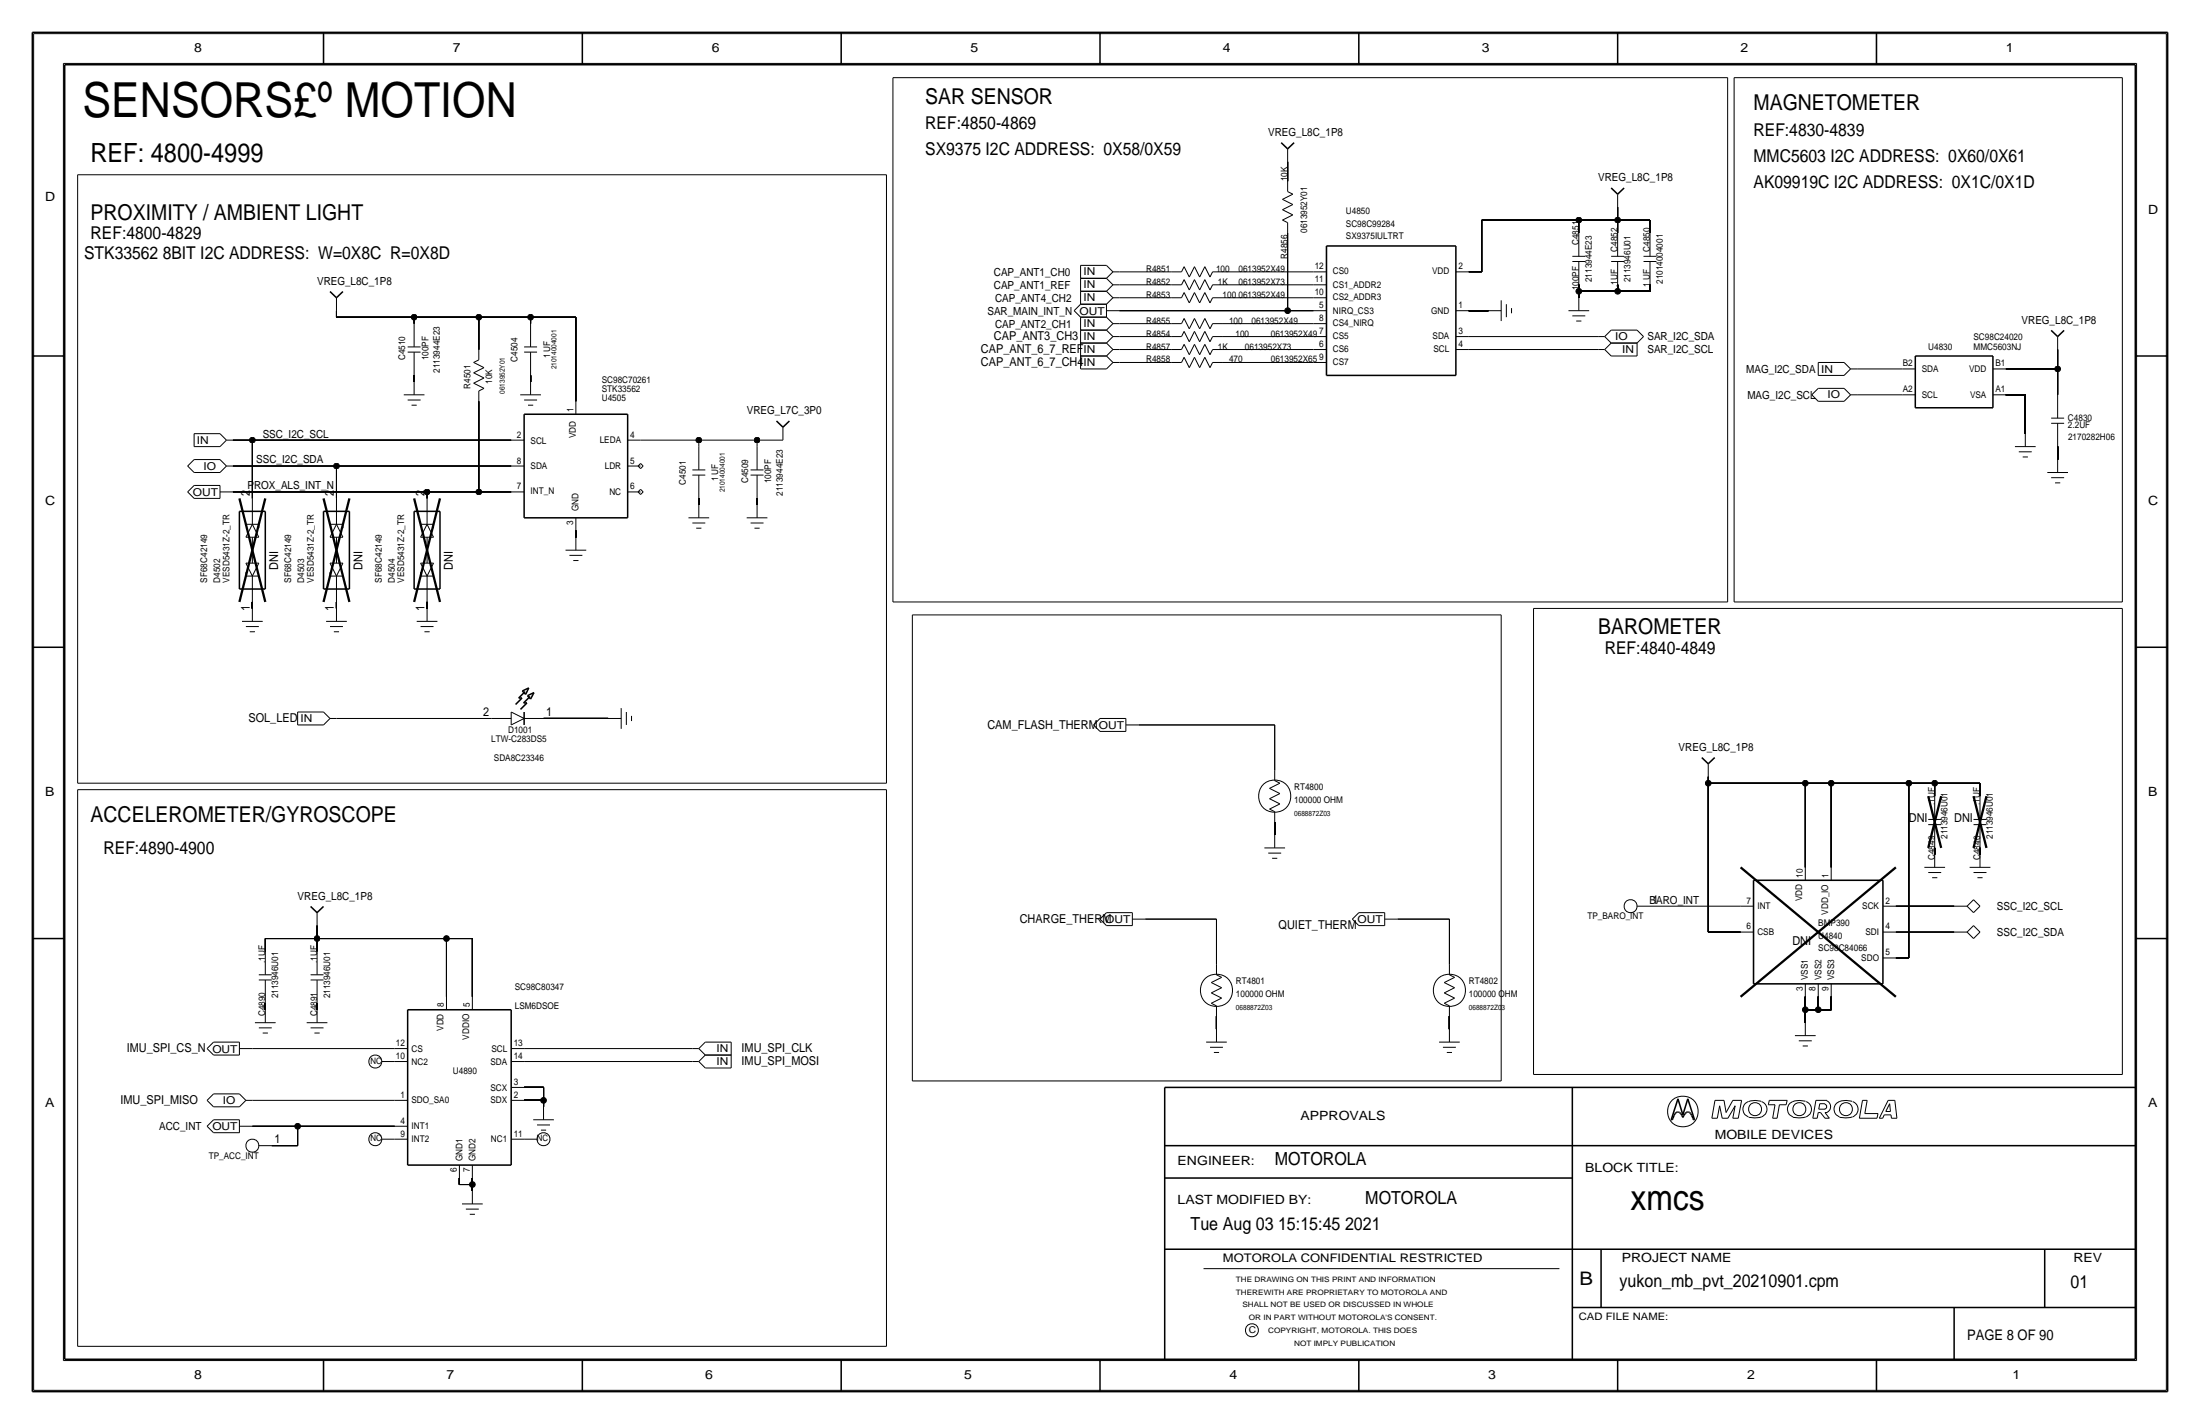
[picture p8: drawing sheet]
<svg xmlns="http://www.w3.org/2000/svg" width="432mm" height="279mm" viewBox="0 0 432 279" stroke-linecap="round" stroke-linejoin="round" font-family="sans-serif">
<!-- layer: Nets -->
<g fill="none" stroke="#000" stroke-width=".2">
<path d="M175.3 15.2v102.9zM175.3 15.2h163.8zM339.1 15.2v102.9zM340.4 15.2v102.9zM340.4 15.2h76.2zM416.6 15.2v102.9zM15.2 34.3v119.4zM15.2 34.3h158.8zM174 34.3v119.4zM252.7 31.8v3.8zM219.7 53.3h10.2zM219.7 55.9h10.2z"/>
<path d="M219.7 58.4h10.2zM240 55.9h17.8zM240 53.3h17.8zM240 58.4h17.8zM252.7 45.7v15.3zM288.3 53.3h2.5zM290.8 43.2v10.1zM290.8 43.2h19.1zM309.9 43.2h7.6zM309.9 43.2v2.5zM309.9 57.1v1.3zM309.9 57.2h7.6z"/>
<path d="M309.9 55.9v1.3zM317.5 43.2v2.5zM317.5 40.6v2.6zM317.5 43.2h6.3zM317.5 55.9v1.3zM317.5 57.2h6.3zM323.8 43.2v2.5zM323.8 55.9v1.3zM66 61v1.2zM66 62.2h15.3zM81.3 62.2v1.3zM81.3 62.2h12.7z"/>
<path d="M81.3 73.7v1.2zM94 62.2v6.4zM94 62.2h10.1zM94 78.7v17.8zM104.1 62.2v1.3zM104.1 62.2h8.9zM104.1 73.7v1.2zM113 62.2v16.5zM219.7 68.6h10.2zM219.7 66h10.2zM219.7 63.5h10.2zM219.7 71.1h10.2z"/>
<path d="M219.7 61h33zM240 71.1h17.8zM240 68.6h17.8zM240 66h17.8zM240 63.5h17.8zM252.7 61h5.1zM288.3 61h3.8zM288.3 68.6h25.4zM288.3 66h25.4zM364.5 77.5h8.9zM364.5 72.4h8.9zM393.7 72.4h10.2z"/>
<path d="M393.7 77.5h3.8zM397.5 77.5v7.6zM403.9 72.4v5.1zM403.9 68.6v3.8zM45.7 86.4h3.8zM45.7 91.4h20.3zM45.7 96.5h38.1zM49.5 86.4v11.4zM49.5 86.4h50.8zM66 91.4v6.4zM66 91.4h34.3zM83.8 96.5h10.2z"/>
<path d="M83.8 96.5v1.3zM94 96.5h6.3zM125.7 86.4h11.5zM137.2 97.8v1.3zM137.2 86.4v1.2zM137.2 86.4h11.4zM148.6 86.4h5.1zM148.6 97.8v1.3zM148.6 86.4v1.2zM403.9 87.6v2.6zM49.5 118.1v1.3zM66 118.1v1.3z"/>
<path d="M83.8 118.1v1.3zM113 104.1v1.3zM175.3 118.1h163.8zM301 119.4v91.4zM301 119.4h115.6zM340.4 118.1h76.2zM416.6 119.4v91.4zM179.1 120.6v91.5zM179.1 120.7h115.5zM294.6 120.6v91.5zM15.2 153.7h158.8zM15.2 154.9v109.3z"/>
<path d="M15.2 154.9h158.8zM66 141h30.5zM106.7 141h12.7zM174 154.9v109.3zM223.5 142.2h26.7zM250.2 142.2v8.9zM335.3 152.4v1.3zM335.3 153.7h19zM335.3 153.7v29.2zM354.3 153.7v16.5zM354.3 153.7h5.1zM359.4 153.7v16.5z"/>
<path d="M359.4 153.7h15.2zM374.6 153.7v34.3zM374.6 153.7h5.1zM379.7 153.7h8.9zM379.7 153.7v2.5zM388.6 153.7v2.5zM250.2 161.3v2.5zM323.8 177.8h17.8zM372.1 177.8h11.4zM379.7 166.4v1.2zM388.6 166.4v1.2zM52.1 184.2v2.5z"/>
<path d="M52.1 184.1h10.1zM52.1 196.8v1.3zM62.2 184.2v2.5zM62.2 181.6v2.5zM62.2 184.1h25.4zM62.2 196.8v1.3zM87.6 184.1h5.1zM87.6 184.1v11.5zM92.7 184.1v11.5zM224.8 180.3h14zM238.8 199.4v2.5zM238.8 180.3v8.9z"/>
<path d="M274.3 180.3h10.2zM284.5 199.4v2.5zM284.5 180.3v8.9zM335.3 182.9h6.3zM354.3 198.1h2.6zM354.3 198.1v2.6zM354.3 195.6v2.5zM356.9 195.6v2.5zM356.9 198.1h2.5zM359.4 195.6v2.5zM372.1 188h2.5zM372.1 182.9h11.4z"/>
<path d="M49.5 215.9h28zM49.5 205.7h28zM102.9 215.9h3.8zM102.9 213.4h3.8zM102.9 205.7h33zM102.9 208.3h33zM106.7 215.9v1.3zM106.7 213.4v2.5zM179.1 212.1h115.5zM301 210.8h115.6zM49.5 221h8.9zM53.3 224.8h5.1z"/>
<path d="M58.4 221v3.8zM58.4 221h19.1zM90.2 232.4h2.5zM90.2 231.1v1.3zM92.7 232.4v1.3zM92.7 231.1v1.3zM15.2 264.2h158.8z"/>
</g>
<g fill="#000" stroke="#000" stroke-width=".2">
<circle cx="309.9" cy="57.1" r=".56"/>
<circle cx="309.9" cy="43.2" r=".56"/>
<circle cx="317.5" cy="57.1" r=".56"/>
<circle cx="317.5" cy="43.2" r=".56"/>
<circle cx="81.3" cy="62.2" r=".56"/>
<circle cx="94" cy="62.2" r=".56"/>
<circle cx="104.1" cy="62.2" r=".56"/>
<circle cx="252.7" cy="61" r=".56"/>
<circle cx="403.9" cy="72.4" r=".56"/>
<circle cx="49.5" cy="86.4" r=".56"/>
<circle cx="66" cy="91.4" r=".56"/>
<circle cx="83.8" cy="96.5" r=".56"/>
<circle cx="94" cy="96.5" r=".56"/>
<circle cx="137.2" cy="86.4" r=".56"/>
<circle cx="148.6" cy="86.4" r=".56"/>
<circle cx="335.3" cy="153.7" r=".56"/>
<circle cx="354.3" cy="153.7" r=".56"/>
<circle cx="359.4" cy="153.7" r=".56"/>
<circle cx="374.7" cy="153.7" r=".56"/>
<circle cx="379.7" cy="153.7" r=".56"/>
<circle cx="62.2" cy="184.1" r=".56"/>
<circle cx="87.6" cy="184.1" r=".56"/>
<circle cx="354.3" cy="198.1" r=".56"/>
<circle cx="356.9" cy="198.1" r=".56"/>
<circle cx="106.7" cy="215.9" r=".56"/>
<circle cx="58.4" cy="221" r=".56"/>
<circle cx="92.7" cy="232.4" r=".56"/>
</g>
<!-- layer: Components -->
<g fill="none" stroke="#000" stroke-width=".2">
<path d="M251.7 39.1l2-1zM251.7 39.1l2 1zM252.7 35.6v2zM252.7 29.2v2.6zM252.7 37.6l1 .5zM317.5 38.1v2.5zM66 58.4v2.6zM212.1 59.7h5.1zM212.1 59.7l-1.3 1.3zM212.1 57.2h5.1zM212.1 57.2v2.5zM212.1 52.1h5.1z"/>
<path d="M212.1 52.1v2.5zM212.1 54.6h5.1zM212.1 54.6v2.6zM217.2 59.7v2.5zM217.2 57.2l1.2 1.2zM217.2 52.1l1.2 1.2zM217.2 54.6l1.2 1.3zM217.2 57.2l1.2-1.3zM218.4 58.4h1.3zM218.4 53.3h1.3zM218.4 55.9h1.3zM218.4 58.4l-1.2 1.3z"/>
<path d="M218.4 53.3l-1.2 1.3zM229.9 58.4h2zM229.9 53.3h2zM229.9 55.9h2zM232.4 57.4l-.5 1zM232.4 52.3l-.5 1zM232.4 54.9l-.5 1zM232.4 57.4l1 2zM232.4 52.3l1 2.1zM232.4 54.9l1 2zM234.4 57.4l-1 2zM234.4 57.4l1.1 2z"/>
<path d="M234.4 52.3l-1 2.1zM234.4 52.3l1.1 2.1zM234.4 54.9l-1 2zM234.4 54.9l1.1 2zM236.5 57.4l-1 2zM236.5 52.3l-1 2.1zM236.5 54.9l-1 2zM236.5 57.4l1 2zM236.5 52.3l1 2.1zM236.5 54.9l1 2zM238 58.4l-.5 1zM238 53.3l-.5 1.1z"/>
<path d="M238 55.9l-.5 1zM238 58.4h2zM238 53.3h2zM238 55.9h2zM251.7 41.1l2-1zM251.7 41.1l2 1.1zM251.7 43.2l1 .5zM251.7 43.2l2-1zM252.7 43.7v2zM257.8 53.3h2.5zM257.8 58.4h2.5zM257.8 55.9h2.5z"/>
<path d="M285.8 53.3h2.5zM294.6 58.9v4.1zM295.7 59.7v2.5zM308.6 50.3h2.5zM308.6 51.3h2.5zM309.9 58.4v2.6zM309.9 51.3v4.6zM309.9 45.7v4.6zM316.2 51.3h2.6zM316.2 50.3h2.6zM317.5 51.3v4.6zM317.5 45.7v4.6z"/>
<path d="M322.6 51.3h2.5zM322.6 50.3h2.5zM323.8 51.3v4.6zM323.8 45.7v4.6zM79.2 77.5h4.1zM80 68.1h2.5zM80 78.5h2.5zM80 69.1h2.6zM80.8 79.5h1zM81.3 69.1v4.6zM81.3 63.5v4.6zM81.3 74.9v2.6z"/>
<path d="M93 71.1l1-.5zM93 73.2l2-1.1zM93 73.2l2 1zM93 75.2l2 1zM93 71.1l2 1zM93 75.2l2-1zM94 76.7v2zM94 68.6v2zM94 76.7l1-.5zM102.1 77.5h4.1zM102.9 68.1h2.5zM102.9 78.5h2.5z"/>
<path d="M102.9 69.1h2.5zM103.6 79.5h1zM104.1 63.5v4.6zM104.1 69.1v4.6zM104.1 74.9v2.6zM113 78.7v2.6zM210.8 61l1.3 1.2zM212.1 62.2h5.1zM212.1 62.2v2.6zM212.1 64.8h5.1zM212.1 69.8h5.1zM212.1 69.9v2.5z"/>
<path d="M212.1 72.4h5.1zM212.1 67.3h5.1zM212.1 67.3v2.5zM212.1 64.8v2.5zM217.2 61h2.5zM217.2 62.2l1.2 1.3zM217.2 69.8l1.2 1.3zM217.2 67.3l1.2 1.3zM217.2 64.8l1.2 1.2zM218.4 63.5h1.3zM218.4 71.1h1.3zM218.4 68.6h1.3z"/>
<path d="M218.4 66h1.3zM218.4 63.5l-1.2 1.3zM218.4 71.1l-1.2 1.3zM218.4 68.6l-1.2 1.3zM218.4 66l-1.2 1.3zM229.9 63.5h2zM229.9 71.1h2zM229.9 68.6h2zM229.9 66h2zM232.4 62.5l-.5 1zM232.4 70.1l-.5 1zM232.4 67.6l-.5 1z"/>
<path d="M232.4 65l-.5 1zM232.4 62.5l1 2zM232.4 70.1l1 2zM232.4 67.6l1 2zM232.4 65l1 2.1zM234.4 62.5l-1 2zM234.4 62.5l1.1 2zM234.4 70.1l-1 2zM234.4 70.1l1.1 2zM234.4 67.6l-1 2zM234.4 67.6l1.1 2zM234.4 65l-1 2.1z"/>
<path d="M234.4 65l1.1 2.1zM236.5 62.5l-1 2zM236.5 70.1l-1 2zM236.5 67.6l-1 2zM236.5 65l-1 2.1zM236.5 62.5l1 2zM236.5 70.1l1 2zM236.5 67.6l1 2zM236.5 65l1 2.1zM238 63.5l-.5 1zM238 71.1l-.5 1zM238 68.6l-.5 1z"/>
<path d="M238 66l-.5 1.1zM238 63.5h2zM238 71.1h2zM238 68.6h2zM238 66h2zM257.8 68.6h2.5zM257.8 71.1h2.5zM257.8 66h2.5zM257.8 63.5h2.5zM257.8 61h2.5zM285.8 66h2.5zM285.8 61h2.5z"/>
<path d="M285.8 68.6h2.5zM292.1 61h2.5zM296.7 60.5v1zM307.8 61h4.1zM308.6 62h2.5zM309.4 63h1zM313.7 66h1.3zM313.7 68.6h1.3zM315 68.6l1.2 1.3zM315 66l1.2 1.3zM316.2 67.3h5.1zM316.2 69.8h5.1z"/>
<path d="M316.2 67.3l-1.2 1.3zM316.2 64.8h5.1zM316.2 64.8l-1.2 1.2zM321.3 67.3v2.5zM321.3 64.8l1.3 1.2zM322.6 66l-1.3 1.3zM355.6 77.5l1.3 1.2zM356.9 76.2l-1.3 1.3zM356.9 71.1h5zM356.9 71.1v2.6zM356.9 73.7h5zM356.9 78.7h5z"/>
<path d="M356.9 76.2h5zM361.9 76.2l1.3 1.3zM361.9 71.1l1.3 1.3zM363.2 72.4h1.3zM363.2 77.5h1.3zM363.2 77.5l-1.3 1.2zM363.2 72.4l-1.3 1.3zM373.4 72.4h2.5zM373.4 77.5h2.5zM391.2 72.4h2.5zM391.2 77.5h2.5zM403.9 77.5v4.5z"/>
<path d="M403.9 66v2.6zM36.8 91.4l1.3 1.3zM36.8 96.5l1.3 1.3zM38.1 85.1h5.1zM38.1 85.1v2.5zM38.1 87.6h5.1zM38.1 90.2l-1.3 1.2zM38.1 95.2l-1.3 1.3zM38.1 92.7h5.1zM38.1 90.2h5.1zM38.1 95.2h5.1zM38.1 97.8h5.1z"/>
<path d="M43.2 85.1l1.3 1.3zM43.2 90.2l1.3 1.2zM43.2 96.5h2.5zM43.2 95.3v2.5zM44.4 86.4l-1.2 1.2zM44.4 91.4h1.3zM44.4 91.4l-1.2 1.3zM44.5 86.4h1.2zM49.5 97.8v5.1zM66 97.8v5.1zM83.8 97.8v5.1zM100.3 96.5h2.6z"/>
<path d="M100.3 91.4h2.6zM100.3 86.4h2.6zM123.2 91.4h2.5zM123.2 86.4h2.5zM123.2 96.5h2.5zM125.2 91.4l.5-.5zM125.2 96.5l.5-.5zM125.2 91.4l.5 .5zM125.2 96.5l.5 .5zM125.7 90.9l.5 .5zM125.7 96l.5 .5zM126.2 91.4l-.5 .5z"/>
<path d="M126.2 96.5l-.5 .5zM135.9 92.2h2.5zM135.9 93.2h2.5zM137.2 99.1v2.5zM137.2 87.6v4.6zM137.2 93.2v4.6zM147.3 92.2h2.6zM147.3 93.2h2.6zM148.6 93.2v4.6zM148.6 87.6v4.6zM148.6 99.1v2.5zM153.7 83.8v2.6z"/>
<path d="M395.5 87.6h4zM396.2 88.6h2.6zM397 89.7h1zM397.5 85.1v2.5zM401.8 92.7h4.1zM402.6 83.1h2.5zM402.6 93.7h2.5zM402.6 82h2.5zM403.4 94.7h1zM403.9 90.2v2.5zM403.9 83.1v4.5zM48.3 110.5l1.2 2.5z"/>
<path d="M48.3 113h2.5zM48.3 105.4h2.5zM48.3 102.9h2.5zM48.3 110.5h2.5zM48.3 112.3v.7zM49.5 113v5.1zM49.5 105.4v5.1zM49.5 102.9l1.3 2.5zM49.5 119.4v2.5zM49.5 102.9l-1.2 2.5zM50.8 110.5l-1.3 2.5zM50.8 102.9v.7z"/>
<path d="M64.8 110.5l1.2 2.5zM64.8 113h2.5zM64.8 105.4h2.5zM64.8 102.9h2.5zM64.8 110.5h2.5zM64.8 112.3v.7zM66 113v5.1zM66 105.4v5.1zM66 102.9l1.3 2.5zM66 119.4v2.5zM66 102.9l-1.2 2.5zM67.3 110.5l-1.3 2.5z"/>
<path d="M67.3 102.9v.7zM82.5 113h2.6zM82.5 105.4h2.6zM82.5 102.9h2.6zM82.5 110.5h2.6zM82.5 112.3v.7zM82.6 110.5l1.2 2.5zM83.8 102.9l-1.3 2.5zM83.8 113v5.1zM83.8 105.4v5.1zM83.8 102.9l1.3 2.5zM83.8 119.4v2.5z"/>
<path d="M85.1 110.5l-1.3 2.5zM85.1 102.9v.7zM111 107.9h4.1zM111.8 109h2.5zM112.5 110h1zM113 101.6v2.5zM113 105.4v2.5zM135.1 101.6h4.1zM135.9 102.6h2.5zM136.7 103.6h1zM146.6 101.6h4zM147.3 102.6h2.6z"/>
<path d="M148.1 103.6h1zM47.5 121.9h4.1zM48.3 122.9h2.5zM49 124h1zM58.4 139.7h5.1zM58.4 139.7v2.5zM63.5 139.7l1.3 1.3zM64 121.9h4.1zM64.8 122.9h2.5zM65.5 124h1zM81.8 121.9h4.1zM82.5 122.9h2.6z"/>
<path d="M83.3 124h1zM100.3 139.7v2.5zM100.3 139.7l2.6 1.3zM121.9 138.9v4.1zM122.9 139.7v2.5zM58.4 142.2h5.1zM64.8 141h1.2zM64.8 141l-1.3 1.2zM96.5 141h3.8zM100.3 142.2l2.6-1.2zM102.9 141h3.8zM119.4 141h2.5z"/>
<path d="M124 140.5v1zM214.6 142.2l1.3 1.3zM215.9 141l-1.3 1.2zM215.9 141h5.1zM215.9 143.5h5.1zM221 142.2h2.5zM221 141v2.5zM249.2 158.8l1 .5zM249.2 154.7l2-1zM249.2 156.7l2-1zM249.2 158.8l2-1.1zM249.2 154.7l2 1z"/>
<path d="M249.2 156.7l2 1zM250.2 151.1v2.1zM250.2 159.3v2zM250.2 153.2l1 .5zM335.3 149.9v2.5zM379.7 156.2v4.6zM388.6 156.2v4.6zM62.2 179.1v2.5zM217.2 179.1l-1.3 1.2zM217.2 179.1h5zM222.2 179.1v2.5zM248.2 166.4h4z"/>
<path d="M248.9 167.4h2.6zM249.7 168.4h1zM250.2 163.8v2.6zM266.7 179.1l-1.3 1.2zM266.7 179.1h5.1zM271.8 179.1v2.5zM321.3 177.8h2.5zM341.6 177.8h2.6zM354.3 170.2v2.5zM359.4 170.2v2.5zM369.6 177.8h2.5zM377.7 170.2h4.1z"/>
<path d="M378.5 161.8h2.5zM378.5 171.2h2.5zM378.5 160.8h2.5zM379.2 172.2h1zM379.7 161.8v4.6zM379.7 167.6v2.6zM383.5 177.8h2.6zM386.1 177.8l1.3 1.3zM386.1 177.8l1.3-1.3zM386.6 170.2h4.1zM387.3 161.8h2.6zM387.3 171.2h2.6z"/>
<path d="M387.3 176.5l1.3 1.3zM387.3 160.8h2.6zM388.1 172.2h1zM388.6 177.8l-1.3 1.3zM388.6 161.8v4.6zM388.6 167.6v2.6zM50.8 192.3h2.5zM50.8 191.3h2.5zM52.1 198.1v2.6zM52.1 192.3v4.5zM52.1 186.7v4.6zM61 192.3h2.5z"/>
<path d="M61 191.3h2.5zM62.2 192.3v4.5zM62.2 186.7v4.6zM62.2 198.1v2.6zM87.6 195.6v2.5zM92.7 195.6v2.5zM215.9 180.3l1.3 1.3zM217.2 181.6h5zM222.2 180.3h2.6zM237.7 196.8l1.1 .6zM237.7 192.8l2.1-1zM237.7 194.8l2.1-1z"/>
<path d="M237.7 196.8l2.1-1zM237.7 192.8l2.1 1zM237.7 194.8l2.1 1zM238.8 189.2v2.1zM238.8 197.4v2zM238.8 191.3l1 .5zM265.4 180.3l1.3 1.3zM266.7 181.6h5.1zM271.8 180.3h2.5zM283.5 196.8l1 .6zM283.5 192.8l2-1zM283.5 194.8l2-1z"/>
<path d="M283.5 196.8l2-1zM283.5 192.8l2 1zM283.5 194.8l2 1zM284.5 189.2v2.1zM284.5 197.4v2zM284.5 191.3l1 .5zM341.6 182.9h2.6zM354.3 193v2.6zM356.9 193v2.6zM359.4 193v2.6zM369.6 188h2.5zM369.6 182.9h2.5z"/>
<path d="M383.5 182.9h2.6zM386.1 182.9l1.3 1.2zM386.1 182.9l1.3-1.3zM387.3 181.6l1.3 1.3zM388.6 182.9l-1.3 1.2zM40.6 215.9l1.3 1.3zM40.6 205.7l1.3 1.3zM41.9 219.7h5.1zM41.9 217.2h5.1zM41.9 214.6h5.1zM41.9 204.5h5.1zM41.9 207h5.1z"/>
<path d="M41.9 219.7l-1.3 1.3zM41.9 214.6l-1.3 1.3zM41.9 204.5l-1.3 1.2zM47 219.7v2.5zM47 214.6l1.3 1.3zM47 205.7h2.5zM47 204.5v2.5zM48.3 215.9h1.2zM48.3 215.9l-1.3 1.3zM50 200.7h4.1zM50.8 201.7h2.5zM51.6 202.7h1z"/>
<path d="M60.2 200.7h4.1zM61 201.7h2.5zM61.7 202.7h1zM74.9 208.3h2.6zM77.5 205.7h2.5zM77.5 215.9h2.5zM77.5 208.3h2.5zM100.3 215.9h2.6zM100.3 205.7h2.6zM100.3 208.3h2.6zM100.3 213.4h2.6zM104.6 219.7h4.1z"/>
<path d="M106.7 217.2v2.5zM135.9 205.7h1.3zM135.9 208.3h1.3zM137.2 205.7l1.2 1.3zM137.2 208.3l1.2 1.2zM138.4 204.5h5.1zM138.4 207h5.1zM138.4 209.5h5.1zM138.4 204.5l-1.2 1.2zM138.4 207l-1.2 1.3zM143.5 204.5v2.5zM143.5 207v2.5z"/>
<path d="M236.7 204.5h4.1zM237.5 205.5h2.5zM238.3 206.5h1zM238.8 201.9v2.6zM282.4 204.5h4.1zM283.2 205.5h2.6zM284 206.5h1zM284.5 201.9v2.6zM352.3 203.2h4.1zM353.1 204.2h2.5zM353.8 205.2h1zM354.3 200.7v2.5z"/>
<path d="M40.6 221l1.3 1.2zM41.9 222.2h5.1zM47 221h2.5zM50.8 224.8h2.5zM74.9 223.5h2.6zM77.5 223.5h2.5zM77.5 221h2.5zM90.2 228.6v2.5zM90.7 236.2h4zM91.4 237.2h2.6zM92.2 238.3h1zM92.7 228.6v2.5z"/>
<path d="M92.7 233.7v2.5zM100.3 223.5h2.6zM102.9 223.5h2.5zM105.4 220.7h2.5zM106.2 221.7h1z"/>
<circle cx="250.2" cy="156.2" r="3.2"/>
<circle cx="320" cy="177.8" r="1.28"/>
<circle cx="238.8" cy="194.3" r="3.2"/>
<circle cx="284.5" cy="194.3" r="3.2"/>
<circle cx="73.7" cy="208.3" r="1.28"/>
<circle cx="49.5" cy="224.8" r="1.28"/>
<circle cx="73.7" cy="223.5" r="1.28"/>
<circle cx="106.7" cy="223.5" r="1.28"/>
</g>
<g fill="none" stroke="#000" stroke-width=".3">
<path d="M251.5 28l1.2 1.2zM252.7 29.2l1.3-1.2zM316.2 36.9l1.3 1.2zM317.5 38.1l1.3-1.2zM64.8 57.2l1.2 1.2zM66 58.4l1.3-1.2zM260.3 48.3h25.4zM260.3 48.3v25.4zM285.8 48.3v25.4zM260.3 73.7h25.4zM375.9 69.8h15.3zM375.9 69.8v10.2z"/>
<path d="M391.2 69.8v10.2zM402.6 64.8l1.3 1.2zM403.9 66l1.2-1.2zM102.9 81.3h20.3zM102.9 81.3v20.3zM123.2 81.3v20.3zM152.4 82.6l1.3 1.2zM153.7 83.8l1.2-1.2zM375.9 80h15.3zM47 100.3v15.3zM47 115.6h5.1zM47 100.3h5.1z"/>
<path d="M52.1 100.3v15.3zM63.5 115.6h5.1zM63.5 100.3h5.1zM63.5 100.3v15.3zM68.6 100.3v15.3zM81.3 100.3v15.3zM81.3 115.6h5.1zM81.3 100.3h5.1zM86.4 100.3v15.3zM102.9 101.6h20.3zM101.8 137h.7zM102.5 137l-1.3 1.2z"/>
<path d="M102.5 135.6l.7 .6zM102.5 135.6l1.3-.6zM102.8 137.9h.6zM102.9 139.7v2.5zM103.1 135.7l-1.3 1.3zM103.4 137.9l-1.2 1.3zM103.5 136.5l1.3-.6zM103.5 136.5l.6 .7zM103.8 135l-.6 1.2zM104 136.7l-1.2 1.2zM104.8 135.9l-.7 1.3zM334 148.6l1.3 1.3z"/>
<path d="M335.3 149.9l1.3-1.3zM61 177.9l1.2 1.2zM62.2 179.1l1.3-1.2zM344.2 172.7h25.4zM344.2 172.7v20.3zM369.6 172.7v20.3zM80 198.1h20.3zM80 198.1v30.5zM100.3 198.1v30.5zM344.2 193h25.4zM80 228.6h20.3z"/>
</g>
<path d="M47 97.8l5.1 20.3zM52.1 97.8l-5.1 20.3zM63.5 97.8l5.1 20.3zM68.6 97.8l-5.1 20.3zM81.3 97.8l5.1 20.3zM86.4 97.8l-5.1 20.3zM378.5 156.2l2.5 10.2zM381 156.2l-2.5 10.2zM387.3 156.2l2.6 10.2zM389.9 156.2l-2.6 10.2zM341.6 170.2l30.5 25.4zM341.6 195.6l30.5-25.4z" fill="none" stroke="#000" stroke-width=".45"/>
<!-- layer: Page Border and Title Block -->
<g fill="none" stroke="#000" stroke-width=".3">
<path d="M6.3 6.4v266.7zM6.4 6.4h419zM12.7 12.7h406.4zM12.7 12.7v254zM63.5 6.4v6.3zM114.3 6.4v6.3zM165.1 6.4v6.3zM215.9 6.3v6.4zM266.7 6.4v6.3zM317.5 6.4v6.3zM368.3 6.4v6.3zM419.1 12.7v254z"/>
<path d="M425.4 6.4v266.7zM6.3 69.8h6.4zM419.1 69.8h6.3zM6.3 127h6.4zM419.1 127h6.3zM6.3 184.1h6.4zM419.1 184.1h6.3zM228.6 213.4v53.3zM228.6 213.4h190.5zM308.6 213.4v53.3zM328 219.7h.2zM328.4 219.4l-.2 .3z"/>
<path d="M328.6 218.8l-.2 .6zM328.8 218.5l-.2 .3zM329 218.3l.2-.1zM329 218.3l-.2 .2zM329.2 218.2h.2zM329.3 215.6l-1.3 4.1zM329.3 215.6l1 3.1zM329.4 218.2l.2 .1zM329.6 218.3l.3 .2zM329.9 218.5l.2 .3zM330.1 218.8l.2 .5zM330.5 218.8l-.2 .5z"/>
<path d="M330.8 218.5l-.3 .3zM331 218.3l-.2 .2zM331 218.3l.2-.1zM331.2 218.2h.2zM331.3 215.6l1.3 4.1zM331.3 215.6l-1 3.1zM331.4 218.2l.2 .1zM331.6 218.3l.2 .2zM331.8 218.5l.2 .3zM332 218.8l.3 .6zM332.3 219.4l.1 .3zM332.4 219.7h.2z"/>
<path d="M228.6 231.1h80zM228.6 224.8h190.5zM228.6 245.1h190.5zM308.6 256.5h110.5zM314.2 245.1v11.4zM383.5 256.5v10.2zM401.3 245.1v11.4zM6.4 273h419zM12.7 266.7h406.4zM63.5 266.7v6.4zM114.3 266.7v6.4zM165.1 266.7v6.4z"/>
<path d="M215.9 266.7v6.3zM266.7 266.7v6.4zM317.5 266.7v6.4zM368.3 266.7v6.4z"/>
</g>
<g fill="none" stroke="#000" stroke-width=".2">
<path d="M6.6 6.6h418.6zM6.6 6.6v266.2zM12.4 12.4v254.6zM12.4 12.4h407zM419.4 12.4v254.6zM425.2 6.6v266.2zM336 219.4h1.1zM336.6 215.9h1.8zM336.6 215.9l-.6 3.5zM337.5 217l-.4 2.4zM337.5 217l.5 2.4zM338 219.4h1.1z"/>
<path d="M338.4 215.9l.4 2.4zM340.1 219.4h1.1zM340.1 215.9h1.7zM340.1 215.9l-1.3 2.4zM340.6 217l-1.5 2.4zM340.6 217l-.5 2.4zM341.8 215.9l-.6 3.5zM343.1 216.2a1.6 1.6 0 0 0-1 1.5 1.6 1.6 0 0 0 1.1 1.5M345.7 216.1h-.2a4 4 0 0 0-2.3 .1M345.7 216.2a1.59 1.59 0 0 1 1.1 1.5 1.59 1.59 0 0 1-1.1 1.5l-1.4 .1-1.1-.1M347.1 216.8h1.3zM347.3 215.9l-.2 .9z"/>
<path d="M347.3 215.9h3.5zM347.9 219.4h.9zM348.4 216.8l-.5 2.6zM349.2 216.8l-.4 2.6zM349.2 216.8h1.4zM350.8 215.9l-.2 .9zM354.4 216.1a3.1 3.1 0 0 0-3.3 .7 1.62 1.62 0 0 0 .8 2.4M354.4 219.2l-1.4 .1-1.1-.1M354.5 216.2a1.59 1.59 0 0 1 1 1.5 1.59 1.59 0 0 1-1 1.5M355.8 219.4h.9zM356.4 215.9h2.2zM356.4 215.9l-.6 3.5z"/>
<path d="M356.9 218.3l-.2 1.1zM356.9 218.3h.4zM357 217.6h1.2zM357.2 216.6l-.2 1zM357.2 216.6h1zM357.3 218.3l.9 1.1zM358.1 216.7a.5 .5 0 0 1 .4 .4 .5 .5 0 0 1-.4 .5M358.2 218.3l.9 1.1zM358.2 218.3h.4zM358.2 219.4h.9zM358.5 216a1.24 1.24 0 0 1 .8 1.1 1.24 1.24 0 0 1-.8 1.2M363.5 216.1a3.1 3.1 0 0 0-3.3 .7 1.62 1.62 0 0 0 .8 2.4"/>
<path d="M363.6 219.2l-1.4 .1-1.2-.1M363.6 216.2a1.59 1.59 0 0 1 1.1 1.5 1.59 1.59 0 0 1-1.1 1.5M364.9 219.4h3.5zM365.6 215.9l-.7 3.5zM365.6 215.9h.9zM366 218.5h2.6zM366.5 215.9l-.5 2.6zM368.6 218.5l-.2 .9zM368.9 219.4h.6zM369.8 218.7h1.3zM369.8 218.7l-.3 .7zM370.1 218.1h.9z"/>
<path d="M370.6 215.9l-1.7 3.5zM370.6 215.9h1.3zM370.9 216.6l-.8 1.5zM370.9 216.6l.1 1.5zM371.1 218.7l.1 .7zM371.2 219.4h1.1zM371.9 215.9l.4 3.5zM236.2 248.9h69.9zM6.6 272.8h418.6zM12.4 267h407z"/>
<circle cx="330.3" cy="218.1" r="3"/>
<circle cx="344.5" cy="217.6" r="1.28"/>
<circle cx="353.2" cy="217.6" r="1.28"/>
<circle cx="362.3" cy="217.6" r="1.28"/>
<circle cx="245.7" cy="261" r="1.28"/>
</g>
<text font-size="9.5" x="16.2" y="22.9">SENSORS£º MOTION</text>
<text font-size="7" x="320" y="237.5">xmcs</text>
<text font-size="5.2" x="17.8" y="31.8">REF: 4800-4999</text>
<g font-size="4.3">
<text x="181.6" y="20.3">SAR SENSOR</text>
<text x="344.2" y="21.6">MAGNETOMETER</text>
<text x="17.8" y="43.2">PROXIMITY / AMBIENT LIGHT</text>
<text x="313.7" y="124.5">BAROMETER</text>
<text x="17.8" y="161.3">ACCELEROMETER/GYROSCOPE</text>
</g>
<text font-size="3.7" x="310" y="252.1">B</text>
<g font-size="3.5">
<text x="181.6" y="25.4">REF:4850-4869</text>
<text x="344.2" y="26.7">REF:4830-4839</text>
<text x="181.6" y="30.5">SX9375 I2C ADDRESS: 0X58/0X59</text>
<text x="344.2" y="31.8">MMC5603 I2C ADDRESS: 0X60/0X61</text>
<text x="344.2" y="36.8">AK09919C I2C ADDRESS: 0X1C/0X1D</text>
<text x="17.8" y="47">REF:4800-4829</text>
<text x="16.5" y="50.8">STK33562 8BIT I2C ADDRESS: W=0X8C R=0X8D</text>
<text x="315" y="128.3">REF:4840-4849</text>
<text x="20.3" y="167.6">REF:4890-4900</text>
<text x="250.2" y="228.6">MOTOROLA</text>
<text x="268" y="236.2">MOTOROLA</text>
<text x="233.7" y="241.3">Tue Aug 03 15:15:45 2021</text>
<text x="317.9" y="252.6">yukon_mb_pvt_20210901.cpm</text>
<text x="406.4" y="252.7">01</text>
</g>
<text font-size="2.9" x="386.1" y="262.9">PAGE 8 OF 90</text>
<g font-size="2.5">
<text x="38.1" y="10.2">8</text>
<text x="88.9" y="10.2">7</text>
<text x="139.7" y="10.2">6</text>
<text x="190.5" y="10.2">5</text>
<text x="240" y="10.2">4</text>
<text x="290.8" y="10.2">3</text>
<text x="341.6" y="10.2">2</text>
<text x="393.7" y="10.2">1</text>
<text x="8.9" y="39.4">D</text>
<text x="421.6" y="41.9">D</text>
<text x="8.9" y="99.1">C</text>
<text x="421.6" y="99.1">C</text>
<text x="8.9" y="156.2">B</text>
<text x="421.6" y="156.2">B</text>
<text x="8.9" y="217.2">A</text>
<text x="255.3" y="219.7">APPROVALS</text>
<text x="421.6" y="217.2">A</text>
<text x="336.5" y="223.5">MOBILE DEVICES</text>
<text x="231.1" y="228.6">ENGINEER:</text>
<text x="311.1" y="229.9">BLOCK TITLE:</text>
<text x="231.1" y="236.2">LAST MODIFIED BY:</text>
<text x="318.3" y="247.5">PROJECT NAME</text>
<text x="407" y="247.6">REV</text>
<text x="38.1" y="270.5">8</text>
<text x="87.6" y="270.5">7</text>
<text x="138.4" y="270.5">6</text>
<text x="189.2" y="270.5">5</text>
<text x="241.3" y="270.5">4</text>
<text x="292.1" y="270.5">3</text>
<text x="342.9" y="270.5">2</text>
<text x="395" y="270.5">1</text>
</g>
<g font-size="2.4">
<text x="192.5" y="71.9">CAP_ANT_6_7_CH4</text>
<text x="192.5" y="69.3">CAP_ANT_6_7_REF</text>
<text x="195.1" y="66.8">CAP_ANT3_CH3</text>
<text x="49" y="97.3" transform="rotate(-90 49 97.3)">2</text>
<text x="65.5" y="97.3" transform="rotate(-90 65.5 97.3)">2</text>
<text x="83.3" y="97.3" transform="rotate(-90 83.3 97.3)">2</text>
<text x="54.6" y="111.8" transform="rotate(-90 54.6 111.8)">DNI</text>
<text x="71.1" y="111.8" transform="rotate(-90 71.1 111.8)">DNI</text>
<text x="88.9" y="111.8" transform="rotate(-90 88.9 111.8)">DNI</text>
<text x="49" y="119.8" transform="rotate(-90 49 119.8)">1</text>
<text x="65.5" y="119.8" transform="rotate(-90 65.5 119.8)">1</text>
<text x="83.3" y="119.8" transform="rotate(-90 83.3 119.8)">1</text>
<text x="48.8" y="141.7">SOL_LED</text>
<text x="94.8" y="140.5">2</text>
<text x="107.2" y="140.5">1</text>
<text x="193.8" y="143">CAM_FLASH_THERM</text>
<text x="374.6" y="161.3">DNI</text>
<text x="383.5" y="161.3">DNI</text>
<text x="324.4" y="177.3">1</text>
<text x="200.2" y="181.1">CHARGE_THERM</text>
<text x="251" y="182.4">QUIET_THERM</text>
<text x="351.8" y="185.4">DNI</text>
<text x="24.9" y="206.5">IMU_SPI_CS_N</text>
<text x="145.5" y="209">IMU_SPI_MOSI</text>
<text x="145.5" y="206.5">IMU_SPI_CLK</text>
<text x="23.6" y="216.7">IMU_SPI_MISO</text>
<text x="53.8" y="224.3">1</text>
</g>
<text font-size="2.3" x="240" y="247.6">MOTOROLA CONFIDENTIAL RESTRICTED</text>
<g font-size="2.2">
<text x="248.9" y="26.7">VREG_L8C_1P8</text>
<text x="313.7" y="35.6">VREG_L8C_1P8</text>
<text x="62.2" y="55.9">VREG_L8C_1P8</text>
<text x="195.1" y="54.1">CAP_ANT1_CH0</text>
<text x="195.1" y="56.6">CAP_ANT1_REF</text>
<text x="195.3" y="59.2">CAP_ANT4_CH2</text>
<text x="193.8" y="61.7">SAR_MAIN_INT_N OUT</text>
<text x="195.3" y="64.3">CAP_ANT2_CH1</text>
<text x="396.8" y="63.5">VREG_L8C_1P8</text>
<text x="323.3" y="69.3">SAR_I2C_SCL</text>
<text x="323.3" y="66.8">SAR_I2C_SDA</text>
<text x="342.7" y="73.2">MAG_I2C_SDA</text>
<text x="146.6" y="81.3">VREG_L7C_3P0</text>
<text x="343" y="78.2">MAG_I2C_SCL</text>
<text x="51.6" y="85.9">SSC_I2C_SCL</text>
<text x="50.3" y="90.9">SSC_I2C_SDA</text>
<text x="48.6" y="96">PROX_ALS_INT_N</text>
<text x="329.5" y="147.3">VREG_L8C_1P8</text>
<text x="58.4" y="176.5">VREG_L8C_1P8</text>
<text x="323.8" y="177.3">BARO_INT</text>
<text x="391.9" y="178.6">SSC_I2C_SCL</text>
<text x="391.9" y="183.6">SSC_I2C_SDA</text>
<text x="31.2" y="221.7">ACC_INT</text>
</g>
<g font-size="2.1">
<text x="212.6" y="59.1">IN</text>
<text x="212.6" y="54.1">IN</text>
<text x="212.6" y="56.6">IN</text>
<text x="212.6" y="64.2">IN</text>
<text x="212.6" y="71.8">IN</text>
<text x="212.6" y="69.3">IN</text>
<text x="212.6" y="66.8">IN</text>
<text x="317" y="66.8">IO</text>
<text x="318.4" y="69.3">IN</text>
<text x="357.4" y="73.1">IN</text>
<text x="358.7" y="78.2">IO</text>
<text x="38.7" y="87.1">IN</text>
<text x="39.9" y="92.2">IO</text>
<text x="37.9" y="97.3">OUT</text>
<text x="59" y="141.7">IN</text>
<text x="215.7" y="143.1">OUT</text>
<text x="216.9" y="181.2">OUT</text>
<text x="266.5" y="181.2">OUT</text>
<text x="41.7" y="206.6">OUT</text>
<text x="140.6" y="206.5">IN</text>
<text x="140.6" y="209">IN</text>
<text x="41.7" y="221.8">OUT</text>
<text x="43.7" y="216.6">IO</text>
</g>
<text font-size="2" x="309.9" y="259.1">CAD FILE NAME:</text>
<g font-size="1.8">
<text x="252.7" y="35.6" transform="rotate(-90 252.7 35.6)">10K</text>
<text x="264.2" y="41.9">U4850</text>
<text x="256.5" y="45.7" transform="rotate(-90 256.5 45.7)">0613952Y01</text>
<text x="264.2" y="44.5">SC98C99284</text>
<text x="264.2" y="47">SX9375IULTRT</text>
<text x="225" y="53.3">R4851</text>
<text x="238.7" y="53.3">100</text>
<text x="243.1" y="53.3">0613952X49</text>
<text x="252.7" y="50.8" transform="rotate(-90 252.7 50.8)">R4856</text>
<text x="258.1" y="52.8">12</text>
<text x="261.6" y="53.8">CS0</text>
<text x="281.1" y="53.8">VDD</text>
<text x="286.3" y="52.8">2</text>
<text x="309.9" y="48.1" transform="rotate(-90 309.9 48.1)">C4851</text>
<text x="317.5" y="49.4" transform="rotate(-90 317.5 49.4)">C4852</text>
<text x="323.8" y="49.4" transform="rotate(-90 323.8 49.4)">C4850</text>
<text x="225" y="58.4">R4853</text>
<text x="225" y="55.9">R4852</text>
<text x="239" y="55.9">1K</text>
<text x="240" y="58.4">100</text>
<text x="243.1" y="55.9">0613952X73</text>
<text x="243.1" y="58.4">0613952X49</text>
<text x="258.1" y="58">10</text>
<text x="258.1" y="55.4">11</text>
<text x="261.6" y="56.4">CS1_ADDR2</text>
<text x="261.6" y="58.9">CS2_ADDR3</text>
<text x="309.9" y="57" transform="rotate(-90 309.9 57)">100PF</text>
<text x="312.4" y="55.4" transform="rotate(-90 312.4 55.4)">2113944E23</text>
<text x="317.5" y="56.4" transform="rotate(-90 317.5 56.4)">.1UF</text>
<text x="320" y="55.4" transform="rotate(-90 320 55.4)">2113946U01</text>
<text x="323.8" y="56.4" transform="rotate(-90 323.8 56.4)">1 UF</text>
<text x="326.4" y="55.7" transform="rotate(-90 326.4 55.7)">21014004001</text>
<text x="225" y="63.5">R4855</text>
<text x="241.2" y="63.5">100</text>
<text x="245.6" y="63.5">0613952X49</text>
<text x="258.9" y="65.5">7</text>
<text x="258.9" y="63">8</text>
<text x="258.9" y="60.5">5</text>
<text x="261.6" y="61.6">NIRQ_CS3</text>
<text x="261.6" y="64.1">CS4_NIRQ</text>
<text x="280.9" y="61.5">GND</text>
<text x="286.3" y="65.5">3</text>
<text x="286.3" y="60.5">1</text>
<text x="79.5" y="70.7" transform="rotate(-90 79.5 70.7)">C4510</text>
<text x="84.1" y="70.7" transform="rotate(-90 84.1 70.7)">100PF</text>
<text x="101.6" y="71" transform="rotate(-90 101.6 71)">C4504</text>
<text x="107.9" y="70.3" transform="rotate(-90 107.9 70.3)">1 UF</text>
<text x="225" y="66">R4854</text>
<text x="225" y="71.1">R4858</text>
<text x="225" y="68.6">R4857</text>
<text x="239" y="68.6">1K</text>
<text x="241.2" y="71.1">470</text>
<text x="242.5" y="66">100</text>
<text x="244.4" y="68.6">0613952X73</text>
<text x="249.4" y="66">0613952X49</text>
<text x="249.4" y="71.1">0613952X65</text>
<text x="258.9" y="68">6</text>
<text x="258.9" y="70.6">9</text>
<text x="261.6" y="71.5">CS7</text>
<text x="261.6" y="69">CS6</text>
<text x="261.6" y="66.5">CS5</text>
<text x="281.2" y="66.5">SDA</text>
<text x="281.4" y="69.1">SCL</text>
<text x="286.3" y="68.1">4</text>
<text x="373.4" y="71.9">B2</text>
<text x="378.5" y="68.6">U4830</text>
<text x="387.3" y="68.6">MMC5603NJ</text>
<text x="387.3" y="66.7">SC98C24020</text>
<text x="391.7" y="71.9">B1</text>
<text x="86.4" y="73.1" transform="rotate(-90 86.4 73.1)">2113944E23</text>
<text x="92.4" y="76.3" transform="rotate(-90 92.4 76.3)">R4501</text>
<text x="96.6" y="75.3" transform="rotate(-90 96.6 75.3)">10K</text>
<text x="118.1" y="75.1">SC98C70261</text>
<text x="118.1" y="76.9">STK33562</text>
<text x="373.4" y="77">A2</text>
<text x="377.2" y="73">SDA</text>
<text x="386.5" y="73">VDD</text>
<text x="391.7" y="77">A1</text>
<text x="112.6" y="80.8" transform="rotate(-90 112.6 80.8)">1</text>
<text x="118.1" y="78.7">U4505</text>
<text x="377.2" y="78.1">SCL</text>
<text x="386.7" y="78.1">VSA</text>
<text x="405.9" y="82.5">C4830</text>
<text x="101.5" y="85.9">2</text>
<text x="104.1" y="87">SCL</text>
<text x="113" y="85.9" transform="rotate(-90 113 85.9)">VDD</text>
<text x="117.7" y="86.9">LEDA</text>
<text x="123.7" y="85.9">4</text>
<text x="405.9" y="84.1">2.2UF</text>
<text x="405.9" y="86.4">2170282H06</text>
<text x="101.5" y="96">7</text>
<text x="101.5" y="91">8</text>
<text x="104.1" y="92">SDA</text>
<text x="118.7" y="92">LDR</text>
<text x="123.7" y="91">5</text>
<text x="134.6" y="95.1" transform="rotate(-90 134.6 95.1)">C4501</text>
<text x="141" y="94.5" transform="rotate(-90 141 94.5)">1 UF</text>
<text x="146.8" y="94.8" transform="rotate(-90 146.8 94.8)">C4509</text>
<text x="151.4" y="94.8" transform="rotate(-90 151.4 94.8)">100PF</text>
<text x="104.1" y="97">INT_N</text>
<text x="113.5" y="100.3" transform="rotate(-90 113.5 100.3)">GND</text>
<text x="119.6" y="97">NC</text>
<text x="123.7" y="96">6</text>
<text x="153.7" y="97.3" transform="rotate(-90 153.7 97.3)">2113944E23</text>
<text x="112.5" y="103" transform="rotate(-90 112.5 103)">3</text>
<text x="40.6" y="114.3" transform="rotate(-90 40.6 114.3)">SF68C42149</text>
<text x="43.2" y="114.3" transform="rotate(-90 43.2 114.3)">D4502</text>
<text x="45.1" y="114.3" transform="rotate(-90 45.1 114.3)">VESD5431Z-2_TR</text>
<text x="57.1" y="114.3" transform="rotate(-90 57.1 114.3)">SF68C42149</text>
<text x="59.7" y="114.3" transform="rotate(-90 59.7 114.3)">D4503</text>
<text x="61.6" y="114.3" transform="rotate(-90 61.6 114.3)">VESD5431Z-2_TR</text>
<text x="74.9" y="114.3" transform="rotate(-90 74.9 114.3)">SF68C42149</text>
<text x="77.5" y="114.3" transform="rotate(-90 77.5 114.3)">D4504</text>
<text x="79.3" y="114.3" transform="rotate(-90 79.3 114.3)">VESD5431Z-2_TR</text>
<text x="99.7" y="143.9">D1001</text>
<text x="96.4" y="145.5">LTW-C283DS5</text>
<text x="96.9" y="149.4">SDA8C23346</text>
<text x="254" y="154.9">RT4800</text>
<text x="254" y="157.5">100000 OHM</text>
<text x="379.7" y="158" transform="rotate(-90 379.7 158)">.1UF</text>
<text x="388.6" y="158" transform="rotate(-90 388.6 158)">.1UF</text>
<text x="382.3" y="164.6" transform="rotate(-90 382.3 164.6)">2113946U01</text>
<text x="391.2" y="164.6" transform="rotate(-90 391.2 164.6)">2113946U01</text>
<text x="353.8" y="172.2" transform="rotate(-90 353.8 172.2)">10</text>
<text x="358.9" y="172.2" transform="rotate(-90 358.9 172.2)">1</text>
<text x="379.7" y="168.7" transform="rotate(-90 379.7 168.7)">C4849</text>
<text x="388.6" y="168.7" transform="rotate(-90 388.6 168.7)">C4840</text>
<text x="342.8" y="177.3">7</text>
<text x="344.9" y="178.4">INT</text>
<text x="353.7" y="176.9" transform="rotate(-90 353.7 176.9)">VDD</text>
<text x="358.8" y="179.5" transform="rotate(-90 358.8 179.5)">VDD_IO</text>
<text x="365.5" y="178.4">SCK</text>
<text x="370.1" y="177.3">2</text>
<text x="311.6" y="180.3">TP_BARO_INT</text>
<text x="342.8" y="182.4">6</text>
<text x="344.9" y="183.5">CSB</text>
<text x="356.9" y="181.6">BMP390</text>
<text x="356.9" y="184.1">U4840</text>
<text x="366.1" y="183.5">SDI</text>
<text x="370.1" y="182.4">4</text>
<text x="52.1" y="188.9" transform="rotate(-90 52.1 188.9)">.1UF</text>
<text x="62.2" y="188.9" transform="rotate(-90 62.2 188.9)">.1UF</text>
<text x="356.9" y="186.7">SC98C84066</text>
<text x="365.3" y="188.6">SDO</text>
<text x="370.1" y="187.5">5</text>
<text x="54.6" y="195.9" transform="rotate(-90 54.6 195.9)">2113946U01</text>
<text x="64.8" y="195.9" transform="rotate(-90 64.8 195.9)">2113946U01</text>
<text x="87.1" y="197.6" transform="rotate(-90 87.1 197.6)">8</text>
<text x="92.2" y="197.6" transform="rotate(-90 92.2 197.6)">5</text>
<text x="101" y="194.2">SC98C80347</text>
<text x="242.6" y="193">RT4801</text>
<text x="242.6" y="195.6">100000 OHM</text>
<text x="288.3" y="193">RT4802</text>
<text x="288.3" y="195.6">100000 OHM</text>
<text x="353.8" y="194.4" transform="rotate(-90 353.8 194.4)">3</text>
<text x="354.8" y="192.3" transform="rotate(-90 354.8 192.3)">VSS1</text>
<text x="356.4" y="194.4" transform="rotate(-90 356.4 194.4)">8</text>
<text x="357.5" y="192.3" transform="rotate(-90 357.5 192.3)">VSS2</text>
<text x="358.9" y="194.4" transform="rotate(-90 358.9 194.4)">9</text>
<text x="360" y="192.3" transform="rotate(-90 360 192.3)">VSS3</text>
<text x="52.1" y="199.4" transform="rotate(-90 52.1 199.4)">C4890</text>
<text x="62.2" y="199.4" transform="rotate(-90 62.2 199.4)">C4891</text>
<text x="87" y="202.3" transform="rotate(-90 87 202.3)">VDD</text>
<text x="92.1" y="204" transform="rotate(-90 92.1 204)">VDDIO</text>
<text x="101" y="198">LSM6DSOE</text>
<text x="77.7" y="205.2">12</text>
<text x="77.7" y="207.8">10</text>
<text x="80.8" y="208.9">NC2</text>
<text x="80.8" y="206.3">CS</text>
<text x="96.3" y="208.9">SDA</text>
<text x="96.4" y="206.3">SCL</text>
<text x="100.8" y="207.8">14</text>
<text x="100.8" y="205.2">13</text>
<text x="78.6" y="215.4">1</text>
<text x="88.9" y="210.8">U4890</text>
<text x="96.3" y="214">SCX</text>
<text x="100.8" y="215.4">2</text>
<text x="100.8" y="212.9">3</text>
<text x="78.6" y="220.5">4</text>
<text x="80.8" y="221.6">INT1</text>
<text x="80.8" y="216.5">SDO_SA0</text>
<text x="96.3" y="216.5">SDX</text>
<text x="41" y="227.3">TP_ACC_INT</text>
<text x="78.6" y="223">9</text>
<text x="80.8" y="224.1">INT2</text>
<text x="90.8" y="227.8" transform="rotate(-90 90.8 227.8)">GND1</text>
<text x="93.3" y="227.8" transform="rotate(-90 93.3 227.8)">GND2</text>
<text x="96.3" y="224.1">NC1</text>
<text x="100.8" y="223">11</text>
<text x="89.7" y="230" transform="rotate(-90 89.7 230)">6</text>
<text x="92.2" y="230" transform="rotate(-90 92.2 230)">7</text>
<text x="245.1" y="261.6">C</text>
</g>
<g font-size="1.7">
<text x="72.7" y="208.7">NC</text>
<text x="72.7" y="223.9">NC</text>
<text x="105.4" y="223.9">NC</text>
</g>
<g font-size="1.5">
<text x="242.6" y="251.5">THE DRAWING ON THIS PRINT AND INFORMATION</text>
<text x="242.6" y="254">THEREWITH ARE PROPRIETARY TO MOTOROLA AND</text>
<text x="243.8" y="256.5">SHALL NOT BE USED OR DISCUSSED IN WHOLE</text>
<text x="245.1" y="259.1">OR IN PART WITHOUT MOTOROLA'S CONSENT.</text>
<text x="248.9" y="261.6">COPYRIGHT, MOTOROLA. THIS DOES</text>
<text x="254" y="264.2">NOT IMPLY PUBLICATION</text>
</g>
<g font-size="1.4">
<text x="99.1" y="77.3" transform="rotate(-90 99.1 77.3)">0613952Y01</text>
<text x="109.2" y="72.5" transform="rotate(-90 109.2 72.5)">21014004001</text>
<text x="142.2" y="96.6" transform="rotate(-90 142.2 96.6)">21014004001</text>
<text x="254" y="160">0688872Z03</text>
<text x="242.6" y="198.1">0688872Z03</text>
<text x="288.3" y="198.1">0688872Z03</text>
</g>
</svg>
